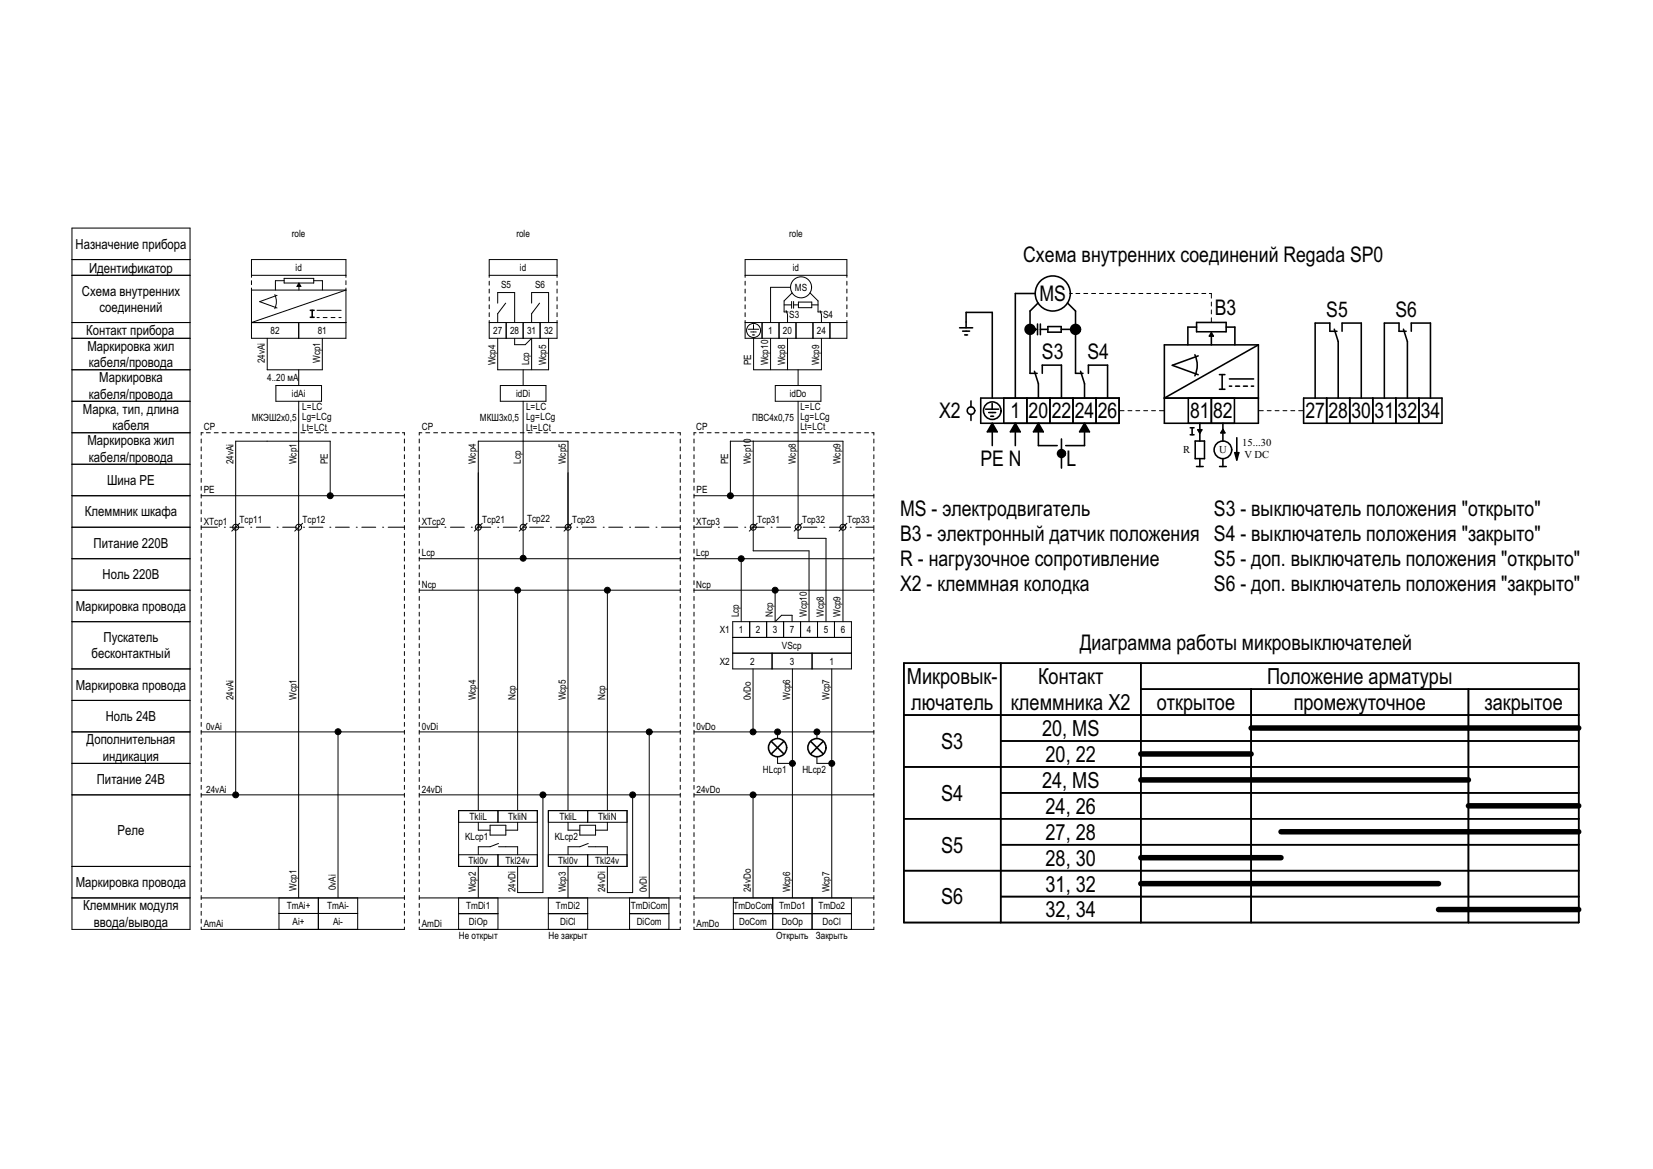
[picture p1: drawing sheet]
<svg xmlns="http://www.w3.org/2000/svg" width="420mm" height="297mm" viewBox="0 0 420 297" stroke-linecap="round" stroke-linejoin="round" font-family="sans-serif">
<!-- layer: cp_static_do -->
<g fill="none" stroke="#000" stroke-width=".25">
<path d="M176.3 111.5v1M176.3 113.5v1M176.3 115.5v1M176.3 117.5v1M176.3 119.5v1M176.9 109.9h-.6v.6M177.7 109.9h1M179.7 109.9h1M181.7 109.9h1M183.7 109.9h1M185.7 109.9h1M187.7 109.9h1"/>
<path d="M189.7 109.9h1M191.7 109.9h1M193.7 109.9h1M195.7 109.9h1M197.7 109.9h1M199.7 109.9h1M201.7 109.9h1M202.8 112.1v24.7h7.1v21.1M203.7 109.9h1M205.7 109.9h1M207.7 109.9h1M209.7 109.9h1"/>
<path d="M211.7 109.9h1M213.7 109.9h1M215.7 109.9h1M217.7 109.9h1M219.7 109.9h1M221.5 109.9h.5v.6M222 111.5v1M222 113.5v1M222 115.5v1M222 117.5v1M222 119.5v1M176.3 133.9h4.5"/>
<path d="M176.3 121.5v1M176.3 123.5v1M176.3 125.5v1M176.3 127.5v1M176.3 129.5v1M176.3 131.5v1M176.3 133.5v1M176.3 135.5v1M176.3 137.5v1M176.3 139.5v1M182.5 133.9h.1M183.9 133.9h3.6"/>
<path d="M189.2 133.9h.1M190.6 133.9h3.6M192.4 132.9l-2 2M195.9 133.9h.1M197.3 133.9h3.6M202.6 133.9h.1M203.8 132.9l-2 2M204 133.9h3.6M209.3 133.9h.1M210.7 133.9h3.6M215.2 132.9l-2 2M216 133.9h.1"/>
<path d="M217.4 133.9h4.6M222 121.5v1M222 123.5v1M222 125.5v1M222 127.5v1M222 129.5v1M222 131.5v1M222 133.5v1M222 135.5v1M222 137.5v1M222 139.5v1M176.3 141.9h45.7"/>
<path d="M176.3 149.9h45.7M176.3 141.5v1M176.3 143.5v1M176.3 145.5v1M176.3 147.5v1M176.3 149.5v1M176.3 151.5v1M176.3 153.5v1M176.3 155.5v1M176.3 157.5v1M176.3 159.5v1M186.2 157.9h30.1v12h-30.1z"/>
<path d="M188.3 142.7v15.2M190.5 157.9v4M194.8 157.9v4M196.9 150.7v7.2l1.7-1.6h2.7v1.6M199.1 157.9v4M203.4 157.9v4M205.6 157.9v-18h-14.2v-27.8h22.8v45.8M207.7 157.9v4M212 157.9v4M222 141.5v1M222 143.5v1M222 145.5v1"/>
<path d="M222 147.5v1M222 149.5v1M222 151.5v1M222 153.5v1M222 155.5v1M222 157.5v1M222 159.5v1M176.3 161.5v1M176.3 163.5v1M176.3 165.5v1M176.3 167.5v1M176.3 169.5v1"/>
<path d="M176.3 171.5v1M176.3 173.5v1M176.3 175.5v1M176.3 177.5v1M176.3 179.5v1M186.2 165.9h30.1M186.2 161.9h30.1M191.3 169.9v15.3M196.2 165.9v4M201.3 169.9v58.2M206.3 165.9v4M211.3 169.9v58.2"/>
<path d="M222 161.5v1M222 163.5v1M222 165.5v1M222 167.5v1M222 169.5v1M222 171.5v1M222 173.5v1M222 175.5v1M222 177.5v1M222 179.5v1M176.3 185.9h45.7M176.3 181.5v1"/>
<path d="M176.3 183.5v1M176.3 185.5v1M176.3 187.5v1M176.3 189.5v1M176.3 191.5v1M176.3 193.5v1M176.3 195.5v1M176.3 197.5v1M176.3 199.5v1M197.6 186.7v.9M197.6 192.3v1.6h3M207.6 192.3v1.6h3"/>
<path d="M207.6 186.7v.9M222 181.5v1M222 183.5v1M222 185.5v1M222 187.5v1M222 189.5v1M222 191.5v1M222 193.5v1M222 195.5v1M222 197.5v1M222 199.5v1M176.3 201.9h45.7"/>
<path d="M176.3 201.5v1M176.3 203.5v1M176.3 205.5v1M176.3 207.5v1M176.3 209.5v1M176.3 211.5v1M176.3 213.5v1M176.3 215.5v1M176.3 217.5v1M176.3 219.5v1M191.3 202.7v25.4M222 201.5v1"/>
<path d="M222 203.5v1M222 205.5v1M222 207.5v1M222 209.5v1M222 211.5v1M222 213.5v1M222 215.5v1M222 217.5v1M222 219.5v1M176.3 235.5v.6h45.7v-.6M176.3 228.1h45.7M176.3 221.5v1"/>
<path d="M176.3 223.5v1M176.3 225.5v1M176.3 227.5v1M176.3 229.5v1M176.3 231.5v1M176.3 233.5v1M186.3 232.1h30M186.3 228.1v8M196.3 228.1v8M206.3 228.1v8M216.3 228.1v8M222 221.5v1"/>
<path d="M222 223.5v1M222 225.5v1M222 227.5v1M222 229.5v1M222 231.5v1M222 233.5v1"/>
<circle cx="191.4" cy="133.9" r=".75"/>
<circle cx="202.8" cy="133.9" r=".75"/>
<circle cx="214.2" cy="133.9" r=".75"/>
<circle cx="188.3" cy="141.9" r=".75"/>
<circle cx="196.9" cy="149.9" r=".75"/>
<circle cx="191.3" cy="185.9" r=".75"/>
<circle cx="197.6" cy="185.9" r=".75"/>
<circle cx="201.3" cy="193.9" r=".75"/>
<circle cx="207.6" cy="185.9" r=".75"/>
<circle cx="211.3" cy="193.9" r=".75"/>
<circle cx="191.3" cy="201.9" r=".75"/>
</g>
<!-- layer: cp_names -->
<g fill="none" stroke="#000" stroke-width=".25">
<path d="M18.3 109.9h30v126.2h-30zM18.3 117.9h30M18.3 133.9h30M18.3 125.9h30M18.3 141.9h30M18.3 149.9h30M18.3 157.9h30M18.3 177.9h30M18.3 169.9h30M18.3 185.9h30M18.3 193.9h30M18.3 201.9h30"/>
<path d="M18.3 228.1h30M18.3 220.1h30"/>
</g>
<!-- layer: id_names -->
<path d="M18.3 57.9h30v52h-30zM18.3 65.9h30M18.3 69.9h30M18.3 93.9h30M18.3 85.9h30M18.3 81.9h30M18.3 101.9h30" fill="none" stroke="#000" stroke-width=".25"/>
<!-- layer: cp_static_ai -->
<g fill="none" stroke="#000" stroke-width=".25">
<path d="M51.1 111.5v1M51.1 113.5v1M51.1 115.5v1M51.1 117.5v1M51.1 119.5v1M51.6 109.9h-.5v.6M52.4 109.9h1M54.4 109.9h1M56.4 109.9h1M58.4 109.9h1M60.4 109.9h1M62.4 109.9h1"/>
<path d="M64.4 109.9h1M66.4 109.9h1M68.4 109.9h1M70.4 109.9h1M72.4 109.9h1M74.4 109.9h1M75.9 112.1v116M76.4 109.9h1M78.4 109.9h1M80.4 109.9h1M82.4 109.9h1M84.4 109.9h1"/>
<path d="M86.4 109.9h1M88.4 109.9h1M90.4 109.9h1M92.4 109.9h1M94.4 109.9h1M96.4 109.9h1M98.4 109.9h1M100.4 109.9h1M102.2 109.9h.6v.6M102.8 111.5v1M102.8 113.5v1M102.8 115.5v1"/>
<path d="M102.8 117.5v1M102.8 119.5v1M191.4 112.1h-5.8v13.1M51.1 133.9h4.1M51.1 125.9h51.7M51.1 121.5v1M51.1 123.5v1M51.1 125.5v1M51.1 127.5v1M51.1 129.5v1M51.1 131.5v1M51.1 133.5v1"/>
<path d="M51.1 135.5v1M51.1 137.5v1M51.1 139.5v1M57 133.9h.1M58.4 133.9h3.5M59.9 134v67.2M60.9 132.9l-2 2M63.7 133.9h.1M65.1 133.9h3.5M70.4 133.9h.1M71.8 133.9h3.5M76.9 132.9l-2 2"/>
<path d="M77.1 133.9h.1M78.5 133.9h3.6M83.8 133.9h.1M83.9 125.2v-13.1h-24v21.8M85.2 133.9h3.6M90.5 133.9h.1M91.9 133.9h3.6M97.2 133.9h.1M98.6 133.9h4.2M102.8 121.5v1M102.8 123.5v1M102.8 125.5v1"/>
<path d="M102.8 127.5v1M102.8 129.5v1M102.8 131.5v1M102.8 133.5v1M102.8 135.5v1M102.8 137.5v1M102.8 139.5v1M176.3 125.9h45.7M51.1 141.5v1M51.1 143.5v1M51.1 145.5v1M51.1 147.5v1"/>
<path d="M51.1 149.5v1M51.1 151.5v1M51.1 153.5v1M51.1 155.5v1M51.1 157.5v1M51.1 159.5v1M102.8 141.5v1M102.8 143.5v1M102.8 145.5v1M102.8 147.5v1M102.8 149.5v1M102.8 151.5v1"/>
<path d="M102.8 153.5v1M102.8 155.5v1M102.8 157.5v1M102.8 159.5v1M51.1 161.5v1M51.1 163.5v1M51.1 165.5v1M51.1 167.5v1M51.1 169.5v1M51.1 171.5v1M51.1 173.5v1M51.1 175.5v1"/>
<path d="M51.1 177.5v1M51.1 179.5v1M102.8 161.5v1M102.8 163.5v1M102.8 165.5v1M102.8 167.5v1M102.8 169.5v1M102.8 171.5v1M102.8 173.5v1M102.8 175.5v1M102.8 177.5v1M102.8 179.5v1"/>
<path d="M51.1 185.9h51.7M51.1 181.5v1M51.1 183.5v1M51.1 185.5v1M51.1 187.5v1M51.1 189.5v1M51.1 191.5v1M51.1 193.5v1M51.1 195.5v1M51.1 197.5v1M51.1 199.5v1M85.9 186.7v41.4"/>
<path d="M102.8 181.5v1M102.8 183.5v1M102.8 185.5v1M102.8 187.5v1M102.8 189.5v1M102.8 191.5v1M102.8 193.5v1M102.8 195.5v1M102.8 197.5v1M102.8 199.5v1M51.1 201.9h51.7M51.1 201.5v1"/>
<path d="M51.1 203.5v1M51.1 205.5v1M51.1 207.5v1M51.1 209.5v1M51.1 211.5v1M51.1 213.5v1M51.1 215.5v1M51.1 217.5v1M51.1 219.5v1M102.8 201.5v1M102.8 203.5v1M102.8 205.5v1"/>
<path d="M102.8 207.5v1M102.8 209.5v1M102.8 211.5v1M102.8 213.5v1M102.8 215.5v1M102.8 217.5v1M102.8 219.5v1M51.1 235.5v.6h51.7v-.6M51.1 228.1h51.7M51.1 221.5v1M51.1 223.5v1M51.1 225.5v1"/>
<path d="M51.1 227.5v1M51.1 229.5v1M51.1 231.5v1M51.1 233.5v1M70.9 232.1h20M70.9 228.1v8M80.9 228.1v8M90.9 228.1v8M102.8 221.5v1M102.8 223.5v1M102.8 225.5v1M102.8 227.5v1"/>
<path d="M102.8 229.5v1M102.8 231.5v1M102.8 233.5v1"/>
<circle cx="59.9" cy="133.9" r=".75"/>
<circle cx="75.9" cy="133.9" r=".75"/>
<circle cx="83.9" cy="125.9" r=".75"/>
<circle cx="185.6" cy="125.9" r=".75"/>
<circle cx="85.9" cy="185.9" r=".75"/>
<circle cx="59.9" cy="201.9" r=".75"/>
</g>
<g fill="#000">
<circle cx="83.9" cy="125.9" r=".75"/>
<circle cx="185.6" cy="125.9" r=".75"/>
<circle cx="85.9" cy="185.9" r=".75"/>
<circle cx="59.9" cy="201.9" r=".75"/>
</g>
<!-- layer: id_static_ai -->
<g fill="none" stroke="#000" stroke-width=".25">
<path d="M63.9 69.9h24M63.9 70.5v-4.6h24v4.6M63.9 73.2v12.7h24v-12.7M63.9 71.3v1M63.9 73.7h24l-24 8.2h24M69.8 74.8a4.2 4.2 0 0 1 0 3.6M70.4 75l-4.4 1.6 4.4 1.6M72.2 70.7h7.5v1.2h-7.5zM72.2 71.3h-2.2v2.4M76 72.8v.9M76 71.9l.5 .9h-1zM79.7 71.3h2.2v2.4"/>
<path d="M80.5 78.8h6.2M87.9 71.3v1M67.9 85.9v8h14v-8M70.1 97.9h11.6v4h-11.6zM75.9 81.9v4M75.9 93.9v4M80.5 80.7h.6M82.1 80.7h1M84.1 80.7h1M86.1 80.7h.6M75.9 101.9v10.2"/>
</g>
<!-- layer: cp_static_di -->
<g fill="none" stroke="#000" stroke-width=".25">
<path d="M106.5 111.5v1M106.5 113.5v1M106.5 115.5v1M106.5 117.5v1M106.5 119.5v1M107.2 109.9h-.7v.6M108.2 109.9h1M110.2 109.9h1M112.2 109.9h1M114.2 109.9h1M116.2 109.9h1M118.2 109.9h1"/>
<path d="M120.2 109.9h1M122.2 109.9h1M124.2 109.9h1M126.2 109.9h1M128.2 109.9h1M130.2 109.9h1M132.2 109.9h1M132.9 112.1v29M134.2 109.9h1M136.2 109.9h1M138.2 109.9h1M140.2 109.9h1"/>
<path d="M142.2 109.9h1M144.2 109.9h1M146.2 109.9h1M148.2 109.9h1M150.2 109.9h1M152.2 109.9h1M154.2 109.9h1M156.2 109.9h1M158.2 109.9h1M160.2 109.9h1M162.2 109.9h1M164.2 109.9h1"/>
<path d="M166.2 109.9h1M168.2 109.9h1M170.2 109.9h1M172.2 109.9h.6v.6M172.8 111.5v1M172.8 113.5v1M172.8 115.5v1M172.8 117.5v1M172.8 119.5v1M106.5 133.9h4.8M106.5 121.5v1M106.5 123.5v1"/>
<path d="M106.5 125.5v1M106.5 127.5v1M106.5 129.5v1M106.5 131.5v1M106.5 133.5v1M106.5 135.5v1M106.5 137.5v1M106.5 139.5v1M113 133.9h.1M114.5 133.9h3.5M119.8 133.9h.1M121.2 133.9h3.5"/>
<path d="M122.5 132.9l-2 2M126.5 133.9h.1M127.9 133.9h3.5M133.2 133.9h.1M133.9 132.9l-2 2M134.6 133.9h3.5M139.9 133.9h.1M141.3 133.9h3.5M145.3 132.9l-2 2M146.6 133.9h.1M148 133.9h3.5M153.3 133.9h.1"/>
<path d="M154.7 133.9h3.5M160 133.9h.1M161.4 133.9h3.5M166.7 133.9h.1M168.1 133.9h4.7M172.8 121.5v1M172.8 123.5v1M172.8 125.5v1M172.8 127.5v1M172.8 129.5v1M172.8 131.5v1M172.8 133.5v1"/>
<path d="M172.8 135.5v1M172.8 137.5v1M172.8 139.5v1M106.5 141.9h66.3M106.5 149.9h66.3M106.5 141.5v1M106.5 143.5v1M106.5 145.5v1M106.5 147.5v1M106.5 149.5v1M106.5 151.5v1M106.5 153.5v1"/>
<path d="M106.5 155.5v1M106.5 157.5v1M106.5 159.5v1M131.5 150.7v55.2M154.3 150.7v55.2M172.8 141.5v1M172.8 143.5v1M172.8 145.5v1M172.8 147.5v1M172.8 149.5v1M172.8 151.5v1M172.8 153.5v1"/>
<path d="M172.8 155.5v1M172.8 157.5v1M172.8 159.5v1M106.5 161.5v1M106.5 163.5v1M106.5 165.5v1M106.5 167.5v1M106.5 169.5v1M106.5 171.5v1M106.5 173.5v1M106.5 175.5v1M106.5 177.5v1"/>
<path d="M106.5 179.5v1M172.8 161.5v1M172.8 163.5v1M172.8 165.5v1M172.8 167.5v1M172.8 169.5v1M172.8 171.5v1M172.8 173.5v1M172.8 175.5v1M172.8 177.5v1M172.8 179.5v1M106.5 185.9h66.3"/>
<path d="M106.5 181.5v1M106.5 183.5v1M106.5 185.5v1M106.5 187.5v1M106.5 189.5v1M106.5 191.5v1M106.5 193.5v1M106.5 195.5v1M106.5 197.5v1M106.5 199.5v1M165 186.7v41.4M172.8 181.5v1"/>
<path d="M172.8 183.5v1M172.8 185.5v1M172.8 187.5v1M172.8 189.5v1M172.8 191.5v1M172.8 193.5v1M172.8 195.5v1M172.8 197.5v1M172.8 199.5v1M106.5 201.9h66.3M106.5 201.5v1M106.5 203.5v1"/>
<path d="M106.5 205.5v1M106.5 207.5v1M106.5 209.5v1M106.5 211.5v1M106.5 213.5v1M106.5 215.5v1M106.5 217.5v1M106.5 219.5v1M116.5 205.9h20v14.2h-20zM116.5 208.9h20M116.5 217.2h20M121.5 205.9v-93.8h22.8v93.8"/>
<path d="M121.5 208.9v2h3M124.5 209.7h4v2.5h-4zM126.5 205.9v3M126.5 217.2v2.9M126.7 214.3l-2.2 .8h-3v2.1M126.7 215.1h4.8v2.1M131.5 208.9v2h-3M137.9 202.7v24.1h-6.4v-6.7M139.3 205.9h20v14.2h-20zM139.3 208.9h20M139.3 217.2h20M144.3 208.9v2h3"/>
<path d="M147.3 209.7h4v2.5h-4zM149.3 205.9v3M149.3 217.2v2.9M149.5 214.3l-2.2 .8h-3v2.1M149.5 215.1h4.8v2.1M154.3 208.9v2h-3M160.7 202.7v24.1h-6.4v-6.7M172.8 201.5v1M172.8 203.5v1M172.8 205.5v1M172.8 207.5v1M172.8 209.5v1"/>
<path d="M172.8 211.5v1M172.8 213.5v1M172.8 215.5v1M172.8 217.5v1M172.8 219.5v1M106.5 235.5v.6h66.3v-.6M106.5 228.1h66.3M106.5 221.5v1M106.5 223.5v1M106.5 225.5v1M106.5 227.5v1M106.5 229.5v1"/>
<path d="M106.5 231.5v1M106.5 233.5v1M116.5 228.1v8M116.5 232.1h10M121.5 220.1v8M126.5 228.1v8M139.3 228.1v8M139.3 232.1h10M144.3 220.1v8M149.3 228.1v8M160 232.1h10M160 228.1v8"/>
<path d="M170 228.1v8M172.8 221.5v1M172.8 223.5v1M172.8 225.5v1M172.8 227.5v1M172.8 229.5v1M172.8 231.5v1M172.8 233.5v1"/>
<circle cx="121.5" cy="133.9" r=".75"/>
<circle cx="132.9" cy="133.9" r=".75"/>
<circle cx="144.3" cy="133.9" r=".75"/>
<circle cx="131.5" cy="149.9" r=".75"/>
<circle cx="132.9" cy="141.8" r=".75"/>
<circle cx="154.3" cy="149.9" r=".75"/>
<circle cx="165" cy="185.9" r=".75"/>
<circle cx="137.9" cy="201.9" r=".75"/>
<circle cx="160.7" cy="201.9" r=".75"/>
</g>
<!-- layer: id_static_do -->
<g fill="none" stroke="#000" stroke-width=".25">
<path d="M189.3 69.9h25.9M189.3 70.5v-4.6h25.9v4.6M189.3 71.4v1M189.3 73.4v1M189.3 75.4v1M189.3 77.4v1M189.3 79.4v1M199.2 77.5h1.9M199.7 78.9l.4 1v2M200.9 73h-5.1v8.9M201.1 76.6v1.7M201.3 74.4l-2.1 2v2.8h1"/>
<path d="M201.6 77.5h1.3M201.6 76.6v1.7M202.9 76.7h3.4v1.5h-3.4zM205.8 74.4l2 2v2.8h1.1M206.3 77.5h1.5M208.4 78.9l.3 1v2M215.2 71.4v1M215.2 73.4v1M215.2 75.4v1M215.2 77.4v1M215.2 79.4v1M189.3 81.4v4.5h25.9v-4.5"/>
<path d="M189.3 81.9h25.9M191.5 85.9v8h17.2v-8M193.6 81.9v4M195.8 85.9v8M197 97.9h11.6v4h-11.6zM197.9 81.9v4M200.1 85.9v8M202.3 81.9v4M202.8 93.9v4M206.6 81.9v4M210.9 81.9v4M202.8 101.9v10.2"/>
<circle cx="203.5" cy="73" r="2.67"/>
</g>
<!-- layer: id_static_di -->
<g fill="none" stroke="#000" stroke-width=".25">
<path d="M124.3 70.5v-4.6h17.2v4.6M124.3 71.4v1M124.3 73.4v1M124.3 75.4v1M124.3 77.4v1M124.3 79.4v1M124.3 69.9h17.2M126.5 77v-2.7h4.3v7.6M128.5 77l-2 2.7v2.2M135.1 77v-2.7h4.3v7.6M137.1 77l-2 2.7v2.2M141.5 71.4v1"/>
<path d="M141.5 73.4v1M141.5 75.4v1M141.5 77.4v1M141.5 79.4v1M124.3 81.4v4.5h17.2v-4.5M124.3 81.9h17.2M126.5 85.9v8h12.9v-8M127.1 97.9h11.6v4h-11.6zM128.6 81.9v4M130.8 85.9v1.7h2.7l1.6-1.7v8M132.9 81.9v4M132.9 93.9v4"/>
<path d="M137.2 81.9v4M132.9 101.9v10.2"/>
</g>
<!-- layer: cp_static_do -->
<g fill="#000">
<circle cx="188.3" cy="141.9" r=".75"/>
<circle cx="196.9" cy="149.9" r=".75"/>
<circle cx="191.3" cy="185.9" r=".75"/>
<circle cx="197.6" cy="185.9" r=".75"/>
<circle cx="201.3" cy="193.9" r=".75"/>
<circle cx="207.6" cy="185.9" r=".75"/>
<circle cx="211.3" cy="193.9" r=".75"/>
<circle cx="191.3" cy="201.9" r=".75"/>
</g>
<g fill="none" stroke="#000" stroke-width=".4">
<path d="M195.9 188.3l3.3 3.3M199.2 188.3l-3.3 3.3M205.9 188.3l3.3 3.3M209.2 188.3l-3.3 3.3"/>
<circle cx="197.6" cy="189.9" r="2.31"/>
<circle cx="207.6" cy="189.9" r="2.31"/>
</g>
<!-- layer: cp_static_di -->
<g fill="#000">
<circle cx="131.5" cy="149.9" r=".75"/>
<circle cx="132.9" cy="141.8" r=".75"/>
<circle cx="154.3" cy="149.9" r=".75"/>
<circle cx="165" cy="185.9" r=".75"/>
<circle cx="137.9" cy="201.9" r=".75"/>
<circle cx="160.7" cy="201.9" r=".75"/>
</g>
<!-- layer: info -->
<g fill="none" stroke="#000" stroke-width=".4">
<path d="M263 74.6h-5v26.5M263.7 77l-2 2v15.9h1.8M271.2 77l2.1 2v15.9h1.9M243.8 83.3h3.3M244.6 84.1h1.8M245.1 85.1h.7M245.5 83.3v-3.9h6.6v21.7M262.5 83.7h1.1M262.8 94.3l1 3.2v3.6M263.6 82.3v2.7M264.3 83.7h1.9M264.3 82.3v2.7"/>
<path d="M264.8 94.9v-2.1h4.9v8.3M266.2 83h3.4v1.4h-3.4zM269.6 83.7h2.9M274.6 94.3l1 3.2v3.6M276.5 94.9v-2.1h4.9v8.3M295.8 87.6h23.9v19.9h-23.9zM303.6 90.1a6.3 6.3 0 0 1 0 5.4M304 81.9h7.5v2.4h-7.5zM304 83.1h-2.2v4.5M304.4 90.4l-6.5 2.4 6.5 2.4M307.8 85.4v2.2M307.8 84.5l.5 .9h-1z"/>
<path d="M311.5 83.1h2.3v4.5M312.4 96.3h6.1M312.4 98.1h.5M313.9 98.1h1M315.9 98.1h1M317.9 98.1h.6M319.7 87.6l-23.9 13.5h23.9M339 83.6l1 3.2v14.3M339.7 84.2h-1.8v-2.1h-3.7v19M341 84.2v-2.1h4.9v19M356.6 83.6l1 3.2v14.3M357.3 84.2h-1.8v-2.1h-3.8v19"/>
<path d="M358.6 84.2v-2.1h4.9v19M246.7 101.9v1.5M246.7 105.3v1.5M249.2 101.1h35.1v6.4h-35.1zM250.4 104h3.3M251.2 104.8h1.8M251.7 105.8h.8M252.1 102.5v1.5M252.1 109.7v3.5M252.1 107.5l1.3 2.2h-2.5zM255 101.1v6.4M258 109.7v3.5"/>
<path d="M258 107.5l1.2 2.2h-2.5zM260.9 101.1v6.4M263.8 109.7v3.5h4.8M263.8 107.5l1.3 2.2h-2.5zM266.8 101.1v6.4M269.7 111.5v3.2M269.7 115.2v3.7M272.6 101.1v6.4M275.6 109.7v3.5h-4.8M275.6 107.5l1.2 2.2h-2.5zM278.5 101.1v6.4M301.9 101.1v6.4"/>
<path d="M303.7 112.1h2.3v4.4h-2.3zM304 118.5h1.7M304.4 109.2h1l-.5 .9zM304.9 107.5v1.7M304.9 110.1v2M304.9 116.5v2M307.8 101.1v6.4M309.9 118.5h1.7M310.7 107.5v1.6M310.7 110v2.1M310.7 116.5v2M310.7 109.1l.5 .9h-1z"/>
<path d="M313.6 101.1v6.4M313.8 115h1l-.5 1.9zM314.3 111.2v3.8M331.2 101.1h35.2v6.4h-35.2zM337.1 101.1v6.4M342.9 101.1v6.4M348.8 101.1v6.4M354.7 101.1v6.4M360.5 101.1v6.4M229.7 168.5h171.4v65.9h-171.4zM254.3 168.5v65.9M289.9 168.5v65.9"/>
<path d="M289.9 175.1h111.2M317.9 175.1v59.3M373.1 175.1v59.3M229.7 194.9h171.4M229.7 181.7h171.4M254.3 188.3h146.8M229.7 208h171.4M254.3 201.4h146.8M254.3 214.6h146.8M229.7 221.2h171.4M254.3 227.8h146.8"/>
<circle cx="267.5" cy="74.6" r="4.5"/>
<circle cx="246.7" cy="104.3" r=".96"/>
<circle cx="252.1" cy="104.3" r="2.23"/>
<circle cx="310.7" cy="114.3" r="2.24"/>
</g>
<g fill="none" stroke="#000" stroke-width="1.4">
<path d="M289.9 198.1h83.2M289.9 191.6h28M317.9 185h83.2M289.9 217.9h35.6M325.5 211.3h75.6M373.1 204.7h28M289.9 224.5h75.6M365.5 231.1h35.6"/>
<circle cx="261.7" cy="83.7" r=".75"/>
<circle cx="273.3" cy="83.7" r=".75"/>
<circle cx="269.7" cy="115.2" r=".5"/>
</g>
<g fill="none" stroke="#000" stroke-width=".25">
<path d="M272 74.6h.5M273.4 74.6h1M275.4 74.6h1M277.4 74.6h1M279.4 74.6h1M281.4 74.6h1M283.4 74.6h1M285.4 74.6h1M287.4 74.6h1M289.4 74.6h1M291.4 74.6h1M293.4 74.6h1"/>
<path d="M295.4 74.6h1M297.4 74.6h1M299.4 74.6h1M301.4 74.6h1M303.4 74.6h1M305.4 74.6h1M307.3 74.6h.5v1.1M307.8 76.7v1M307.8 78.7v1M190.1 83.7h2.7M190.7 84.3h1.5M191.2 85.1h.5"/>
<path d="M191.5 82.5v1.2M307.8 80.7v1.2M284.3 104.3h1.3M286.6 104.3h1M288.6 104.3h1M290.6 104.3h1M292.6 104.3h1M294.6 104.3h1.2M319.7 104.3h1.3M322 104.3h1M324 104.3h1M326 104.3h1"/>
<path d="M328 104.3h1M330 104.3h1.2"/>
<circle cx="191.5" cy="84" r="1.79"/>
</g>
<g fill="#000">
<path d="M307.8 84.5l.5 .9h-1zM252.1 107.5l1.3 2.2h-2.5zM258 107.5l1.2 2.2h-2.5zM263.8 107.5l1.3 2.2h-2.5zM275.6 107.5l1.2 2.2h-2.5zM304.4 109.2h1l-.5 .9zM310.7 109.1l.5 .9h-1zM313.8 115h1l-.5 1.9z"/>
<circle cx="261.7" cy="83.7" r=".75"/>
<circle cx="273.3" cy="83.7" r=".75"/>
<circle cx="269.7" cy="115.2" r=".5"/>
</g>
<!-- layer: id_static_ai -->
<path d="M76 71.9l.5 .9h-1z" fill="#000"/>
<path d="M78.8 78.8h1M79.3 78.8v1.8M78.8 80.6h1M309.8 98.9h1.4M309.8 95.2h1.4M310.5 95.2v3.7M302.4 108.7h1M302.4 110.5h1M302.9 108.7v1.8" fill="none" stroke="#000" stroke-width=".4"/>
<g font-size="5.6">
<text x="230.4" y="173.8">Микровык-</text>
<text x="263.7" y="173.8">Контакт</text>
<text x="321.9" y="173.8">Положение арматуры</text>
<text x="231.5" y="180.4">лючатель</text>
<text x="256.9" y="180.4">клеммника Х2</text>
<text x="293.9" y="180.4">открытое</text>
<text x="328.7" y="180.4">промежуточное</text>
<text x="377.2" y="180.4">закрытое</text>
<text x="239.1" y="190.3">S3</text>
<text x="264.8" y="187">20, MS</text>
<text x="265.7" y="193.6">20, 22</text>
<text x="239.1" y="203.4">S4</text>
<text x="264.8" y="200.1">24, MS</text>
<text x="265.7" y="206.7">24, 26</text>
<text x="265.7" y="213.3">27, 28</text>
<text x="239.1" y="216.6">S5</text>
<text x="265.7" y="219.9">28, 30</text>
<text x="265.7" y="226.5">31, 32</text>
<text x="239.1" y="229.8">S6</text>
<text x="265.7" y="233.1">32, 34</text>
</g>
<g font-size="5.5">
<text x="260" y="66.6">Схема внутренних соединений Regada SP0</text>
<text x="264.1" y="76.5">MS</text>
<text x="308.6" y="80">B3</text>
<text x="337" y="80.5">S5</text>
<text x="354.5" y="80.5">S6</text>
<text x="264.8" y="91.2">S3</text>
<text x="276.3" y="91.2">S4</text>
<text x="238.6" y="106.2">X2</text>
<text x="256.7" y="106.3">1</text>
<text x="261.4" y="106.3">20</text>
<text x="267.2" y="106.3">22</text>
<text x="273.1" y="106.3">24</text>
<text x="278.9" y="106.3">26</text>
<text x="302.4" y="106.3">81</text>
<text x="308.2" y="106.3">82</text>
<text x="331.7" y="106.3">27</text>
<text x="337.5" y="106.3">28</text>
<text x="343.4" y="106.3">30</text>
<text x="349.3" y="106.3">31</text>
<text x="355.1" y="106.3">32</text>
<text x="361" y="106.3">34</text>
<text x="249.1" y="118.3">PE N</text>
<text x="271" y="118.3">L</text>
<text x="228.7" y="131.1">МS - электродвигатель</text>
<text x="308.4" y="131.1">S3 - выключатель положения &quot;открыто&quot;</text>
<text x="228.7" y="137.5">B3 - электронный датчик положения S4 - выключатель положения &quot;закрыто&quot;</text>
<text x="228.7" y="143.9">R - нагрузочное сопротивление</text>
<text x="308.4" y="143.9">S5 - доп. выключатель положения &quot;открыто&quot;</text>
<text x="228.7" y="150.3">X2 - клеммная колодка</text>
<text x="308.4" y="150.3">S6 - доп. выключатель положения &quot;закрыто&quot;</text>
<text x="274.3" y="165">Диаграмма работы микровыключателей</text>
</g>
<g font-size="3.5">
<text x="19.2" y="63.2">Назначение прибора</text>
<text x="22.6" y="69.3">Идентификатор</text>
<text x="20.8" y="75.2">Схема внутренних</text>
<text x="25.3" y="79.3">соединений</text>
<text x="21.9" y="85">Контакт прибора</text>
<text x="22.2" y="89.1">Маркировка жил</text>
<text x="22.6" y="93.3">кабеля/провода</text>
<text x="22.6" y="101.3">кабеля/провода</text>
<text x="25.2" y="97.1">Маркировка</text>
<text x="21.1" y="105.1">Марка, тип, длина</text>
<text x="22.2" y="113.1">Маркировка жил</text>
<text x="28.6" y="109.3">кабеля</text>
<text x="22.6" y="117.3">кабеля/провода</text>
<text x="27.2" y="123.2">Шина PE</text>
<text x="21.6" y="131.2">Клеммник шкафа</text>
<text x="23.8" y="139.2">Питание 220В</text>
<text x="26.1" y="147.2">Ноль 220В</text>
<text x="19.2" y="155.2">Маркировка провода</text>
<text x="23.3" y="167.3">бесконтактный</text>
<text x="26.3" y="163.1">Пускатель</text>
<text x="19.2" y="175.2">Маркировка провода</text>
<text x="26.9" y="183.2">Ноль 24В</text>
<text x="22" y="189.1">Дополнительная</text>
<text x="26.2" y="193.3">индикация</text>
<text x="24.6" y="199.2">Питание 24В</text>
<text x="29.9" y="212.2">Реле</text>
<text x="19.2" y="225.4">Маркировка провода</text>
<text x="21.1" y="231.3">Клеммник модуля</text>
<text x="23.9" y="235.4">ввода/вывода</text>
</g>
<g font-size="2.7">
<text x="315.6" y="113.4">15...30</text>
<text x="300.6" y="115.1">R</text>
<text x="309.7" y="115.2">U</text>
<text x="316.2" y="116.5">V DC</text>
</g>
<g font-size="2.5">
<text x="74.2" y="60.3">role</text>
<text x="131.2" y="60.3">role</text>
<text x="200.5" y="60.3">role</text>
<text x="75.1" y="68.8">id</text>
<text x="132.1" y="68.8">id</text>
<text x="201.4" y="68.8">id</text>
<text x="127.3" y="73.1">S5</text>
<text x="136" y="73.1">S6</text>
<text x="202" y="73.9">MS</text>
<text x="200.5" y="80.9">S3</text>
<text x="209.2" y="80.9">S4</text>
<text x="68.7" y="84.8">82</text>
<text x="80.7" y="84.8">81</text>
<text x="125.3" y="84.8">27</text>
<text x="129.6" y="84.8">28</text>
<text x="133.9" y="84.8">31</text>
<text x="138.2" y="84.8">32</text>
<text x="195.2" y="84.8">1</text>
<text x="198.9" y="84.8">20</text>
<text x="207.6" y="84.8">24</text>
<text x="67.3" y="92.3" transform="rotate(-90 67.3 92.3)">24vAi</text>
<text x="81.3" y="92.3" transform="rotate(-90 81.3 92.3)">Wcp1</text>
<text x="125.9" y="92.8" transform="rotate(-90 125.9 92.8)">Wcp4</text>
<text x="134.5" y="92.8" transform="rotate(-90 134.5 92.8)">Lcp</text>
<text x="138.8" y="92.8" transform="rotate(-90 138.8 92.8)">Wcp5</text>
<text x="190.9" y="92.8" transform="rotate(-90 190.9 92.8)">PE</text>
<text x="195.2" y="92.8" transform="rotate(-90 195.2 92.8)">Wcp10</text>
<text x="199.5" y="92.8" transform="rotate(-90 199.5 92.8)">Wcp8</text>
<text x="208.1" y="92.8" transform="rotate(-90 208.1 92.8)">Wcp9</text>
<text x="67.9" y="96.7">4..20 мА</text>
<text x="74.2" y="100.8">idAi</text>
<text x="131.1" y="100.8">idDi</text>
<text x="200.6" y="100.8">idDo</text>
<text x="64" y="107">МКЭШ2х0,5</text>
<text x="76.8" y="104.3">L=LC</text>
<text x="76.8" y="106.8">Lg=LCg</text>
<text x="122" y="107">МКШ3х0,5</text>
<text x="133.7" y="104.3">L=LC</text>
<text x="133.7" y="106.8">Lg=LCg</text>
<text x="191.1" y="107">ПВС4х0,75</text>
<text x="203.4" y="104.2">L=LC</text>
<text x="203.4" y="106.7">Lg=LCg</text>
<text x="51.8" y="109.4">CP</text>
<text x="76.8" y="109.5">Lt=LCt</text>
<text x="107.2" y="109.4">CP</text>
<text x="133.7" y="109.5">Lt=LCt</text>
<text x="176.9" y="109.4">CP</text>
<text x="203.4" y="109.4">Lt=LCt</text>
<text x="59.3" y="117.9" transform="rotate(-90 59.3 117.9)">24vAi</text>
<text x="75.3" y="117.9" transform="rotate(-90 75.3 117.9)">Wcp1</text>
<text x="83.3" y="117.9" transform="rotate(-90 83.3 117.9)">PE</text>
<text x="120.9" y="117.9" transform="rotate(-90 120.9 117.9)">Wcp4</text>
<text x="132.3" y="117.8" transform="rotate(-90 132.3 117.8)">Lcp</text>
<text x="143.7" y="117.9" transform="rotate(-90 143.7 117.9)">Wcp5</text>
<text x="185" y="117.9" transform="rotate(-90 185 117.9)">PE</text>
<text x="190.8" y="117.9" transform="rotate(-90 190.8 117.9)">Wcp10</text>
<text x="202.2" y="117.9" transform="rotate(-90 202.2 117.9)">Wcp8</text>
<text x="213.6" y="117.9" transform="rotate(-90 213.6 117.9)">Wcp9</text>
<text x="51.8" y="125.4">PE</text>
<text x="177" y="125.4">PE</text>
<text x="51.8" y="133.4">XTcp1</text>
<text x="60.9" y="132.8">Tcp11</text>
<text x="76.9" y="132.8">Tcp12</text>
<text x="107.2" y="133.4">XTcp2</text>
<text x="122.5" y="132.9">Tcp21</text>
<text x="133.9" y="132.7">Tcp22</text>
<text x="145.3" y="132.9">Tcp23</text>
<text x="176.9" y="133.4">XTcp3</text>
<text x="192.4" y="132.9">Tcp31</text>
<text x="203.8" y="132.9">Tcp32</text>
<text x="215.2" y="132.9">Tcp33</text>
<text x="107.2" y="141.4">Lcp</text>
<text x="176.9" y="141.4">Lcp</text>
<text x="107.2" y="149.4">Ncp</text>
<text x="176.9" y="149.4">Ncp</text>
<text x="182.9" y="160.8">X1</text>
<text x="187.7" y="156.8" transform="rotate(-90 187.7 156.8)">Lcp</text>
<text x="187.8" y="160.8">1</text>
<text x="192.1" y="160.8">2</text>
<text x="196.4" y="156.8" transform="rotate(-90 196.4 156.8)">Ncp</text>
<text x="196.4" y="160.8">3</text>
<text x="200.7" y="160.8">7</text>
<text x="205" y="156.8" transform="rotate(-90 205 156.8)">Wcp10</text>
<text x="205" y="160.8">4</text>
<text x="209.3" y="156.8" transform="rotate(-90 209.3 156.8)">Wcp8</text>
<text x="209.3" y="160.8">5</text>
<text x="213.6" y="156.8" transform="rotate(-90 213.6 156.8)">Wcp9</text>
<text x="213.6" y="160.8">6</text>
<text x="198.7" y="164.8">VScp</text>
<text x="182.9" y="168.8">X2</text>
<text x="190.6" y="168.8">2</text>
<text x="200.7" y="168.8">3</text>
<text x="210.8" y="168.8">1</text>
<text x="59.3" y="177.9" transform="rotate(-90 59.3 177.9)">24vAi</text>
<text x="75.3" y="177.9" transform="rotate(-90 75.3 177.9)">Wcp1</text>
<text x="120.9" y="177.9" transform="rotate(-90 120.9 177.9)">Wcp4</text>
<text x="130.9" y="177.9" transform="rotate(-90 130.9 177.9)">Ncp</text>
<text x="143.7" y="177.9" transform="rotate(-90 143.7 177.9)">Wcp5</text>
<text x="153.7" y="177.9" transform="rotate(-90 153.7 177.9)">Ncp</text>
<text x="190.8" y="177.9" transform="rotate(-90 190.8 177.9)">0vDo</text>
<text x="200.8" y="177.9" transform="rotate(-90 200.8 177.9)">Wcp6</text>
<text x="210.8" y="177.9" transform="rotate(-90 210.8 177.9)">Wcp7</text>
<text x="52.4" y="185.4">0vAi</text>
<text x="107.2" y="185.4">0vDi</text>
<text x="177" y="185.4">0vDo</text>
<text x="193.9" y="196.3">HLcp1</text>
<text x="203.9" y="196.3">HLcp2</text>
<text x="52.4" y="201.4">24vAi</text>
<text x="107.2" y="201.4">24vDi</text>
<text x="177" y="201.4">24vDo</text>
<text x="119.3" y="208.3">TkliL</text>
<text x="129.2" y="208.3">TkliN</text>
<text x="142.1" y="208.3">TkliL</text>
<text x="152" y="208.3">TkliN</text>
<text x="118.2" y="213.3">KLcp1</text>
<text x="141" y="213.3">KLcp2</text>
<text x="119" y="219.5">Tkl0v</text>
<text x="128.5" y="219.5">Tkl24v</text>
<text x="141.8" y="219.5">Tkl0v</text>
<text x="151.3" y="219.5">Tkl24v</text>
<text x="75.3" y="226.3" transform="rotate(-90 75.3 226.3)">Wcp1</text>
<text x="85.3" y="226.2" transform="rotate(-90 85.3 226.2)">0vAi</text>
<text x="120.9" y="226.7" transform="rotate(-90 120.9 226.7)">Wcp2</text>
<text x="130.9" y="226.7" transform="rotate(-90 130.9 226.7)">24vDi</text>
<text x="143.7" y="226.7" transform="rotate(-90 143.7 226.7)">Wcp3</text>
<text x="153.7" y="226.7" transform="rotate(-90 153.7 226.7)">24vDi</text>
<text x="164.4" y="226.7" transform="rotate(-90 164.4 226.7)">0vDi</text>
<text x="190.8" y="226.7" transform="rotate(-90 190.8 226.7)">24vDo</text>
<text x="200.8" y="226.7" transform="rotate(-90 200.8 226.7)">Wcp6</text>
<text x="210.8" y="226.7" transform="rotate(-90 210.8 226.7)">Wcp7</text>
<text x="72.9" y="231">TmAi+</text>
<text x="83.1" y="231">TmAi-</text>
<text x="118.5" y="231">TmDi1</text>
<text x="141.3" y="231">TmDi2</text>
<text x="160.3" y="231">TmDiCom</text>
<text x="186.3" y="231">TmDoCom</text>
<text x="197.9" y="231">TmDo1</text>
<text x="207.9" y="231">TmDo2</text>
<text x="51.8" y="235.5">AmAi</text>
<text x="74.4" y="235">Ai+</text>
<text x="84.6" y="235">Ai-</text>
<text x="107.2" y="235.5">AmDi</text>
<text x="116.6" y="238.5">Не открыт</text>
<text x="119.2" y="235">DiOp</text>
<text x="139.4" y="238.5">Не закрыт</text>
<text x="142.4" y="235">DiCl</text>
<text x="161.8" y="235">DiCom</text>
<text x="177" y="235.5">AmDo</text>
<text x="187.8" y="235">DoCom</text>
<text x="197.2" y="238.5">Открыть</text>
<text x="198.6" y="235">DoOp</text>
<text x="207.3" y="238.5">Закрыть</text>
<text x="209" y="235">DoCl</text>
</g>
</svg>
